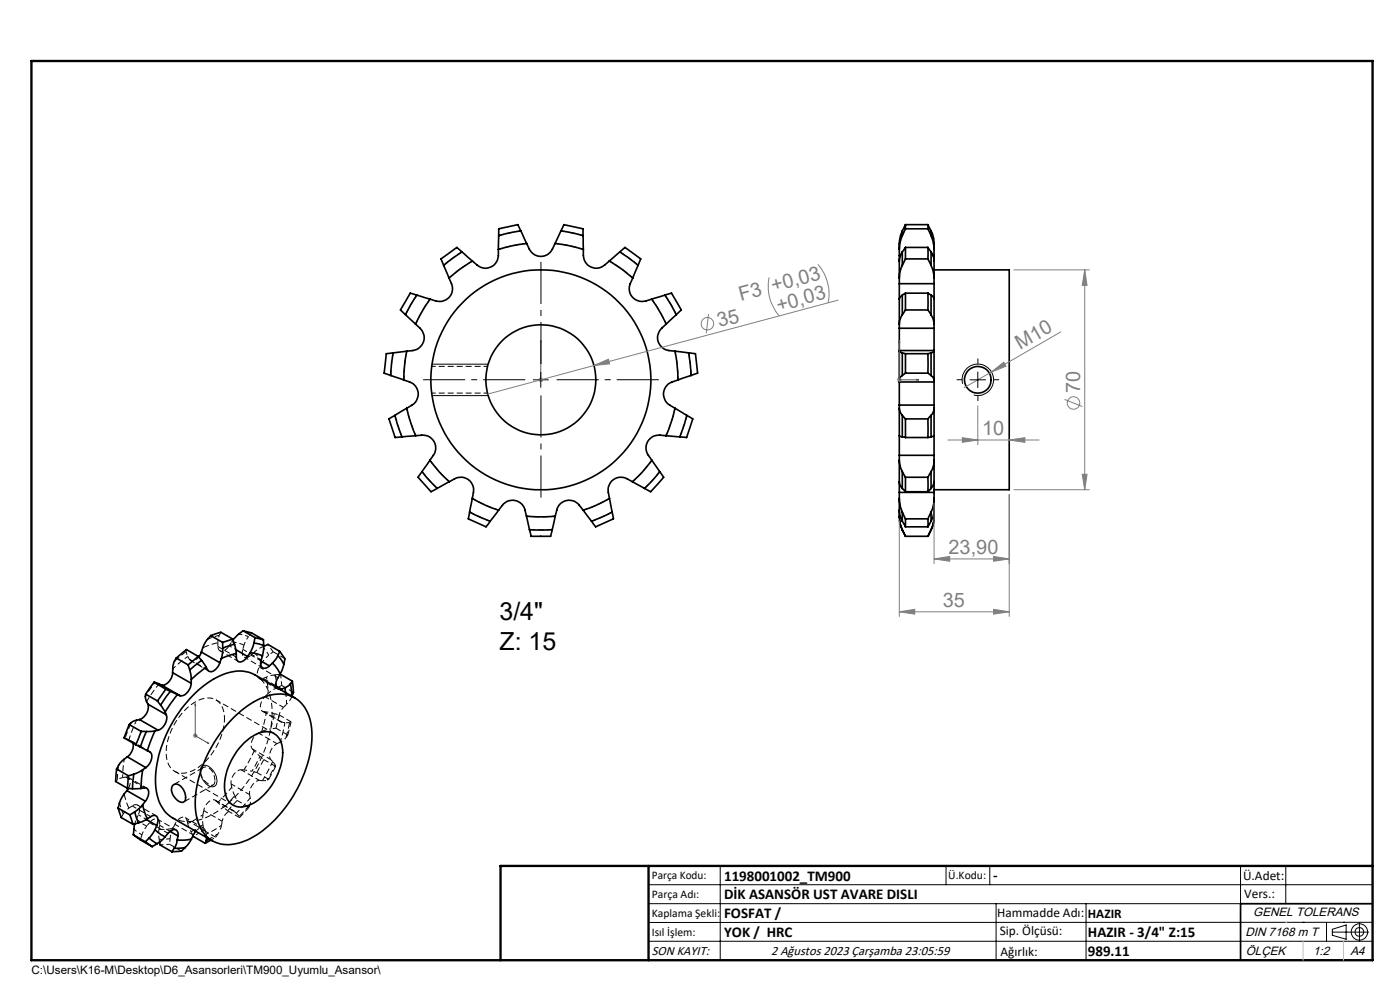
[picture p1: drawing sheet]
<svg xmlns="http://www.w3.org/2000/svg" width="297mm" height="210mm" viewBox="0 0 297 210" stroke-linecap="round" stroke-linejoin="round" font-family="sans-serif">
<g fill="none" stroke="#000" stroke-width=".21" stroke-dasharray="1.3 .6" stroke-dashoffset=".1" stroke-linecap="butt">
<path d="M94.1 56.3l3.9-2.9M105.8 50l4.7-1M119 49l4.7 1M131.5 53.4l3.9 2.9M82.9 79.6l.5-4.8M86 66.7l2.4-4.1M141.1 62.6l2.4 4.1M146.1 74.8l.5 4.8M85.3 92.7l-1.5-4.6M145.7 88.1l-1.5 4.6M92.8 103.6l-3.3-3.6M104 110.6l-4.4-2"/>
<path d="M117.2 112.3h-4.8M129.9 108.6l-4.4 2M140 100l-3.2 3.6M57.9 138.3l2.6 1.4M58.6 154.5l2.5 1.4M59.2 151.7l2.5 1.4M59.2 151.7l-.6 2.8M59.8 145.4l2.5 1.5M61.1 155.9l.6-2.8M36 179.1l2.5 1.4M36.7 175.7l-1.5 .2h-1.5M42.8 163.2a1.24 1.24 0 0 1 2.1 .3l.5 .9 .2 1.2"/>
<path d="M43.1 175l-2.6 1.4M43.2 176.1l2.6 1.5M48.3 172l2.5 1.4M50.3 169.8l2.5 1.4M50.3 169.8l-2 2.2M50.8 173.4l2-2.2M54.5 163.9l2.5 1.4M56 161.1l2.5 1.5"/>
</g>
<g fill="none" stroke="#000" stroke-width=".21" stroke-dasharray="1.3 .6" stroke-dashoffset=".4" stroke-linecap="butt">
<path d="M95.3 59a29.1 29.1 0 0 1 4.9-3.6M105.8 52.9a29.1 29.1 0 0 1 5.9-1.3M117.8 51.6a29.1 29.1 0 0 1 6 1.3M129.3 55.4a29.1 29.1 0 0 1 4.9 3.6M88.2 68.7a29.1 29.1 0 0 1 3-5.3M103.4 77.7h-11.8M138.3 63.4a29.1 29.1 0 0 1 3 5.3M143.2 74.5a29.1 29.1 0 0 1 .6 6.1M85.7 80.6a29.1 29.1 0 0 1 .6-6.1M88.2 92.4a29.1 29.1 0 0 1-1.9-5.8M91.6 83.4h11.8M138.3 97.6a29.1 29.1 0 0 1-4.1 4.6"/>
<path d="M143.2 86.6a29.1 29.1 0 0 1-1.9 5.8M95.3 102.2a29.1 29.1 0 0 1-4.1-4.6M105.8 108.2a29.1 29.1 0 0 1-5.6-2.5M117.8 109.5a29.1 29.1 0 0 1-6.1 0M129.3 105.7a29.1 29.1 0 0 1-5.6 2.5M46.2 136.3v.8M46.9 134.1l-.4 .7M53.2 139l.7-.6M27.3 156.9l-.7-.3M55.4 140.2l-2.2-1.2M55.5 155.2l-.7 .3M55.8 143.9l.7-.3"/>
<path d="M56.5 151l-1 4.2M58.8 157.8l.6-.4M59.5 143l.3 2.4M60.4 153.3l-1 4.1M60.7 156.5l.4-.6M26.1 172.7l-.4 .7M28 171l-.6 .4M33.7 175.9l.1-.8M36.1 177.9l-2.3 .1M43.2 171.9l-.1 .9M47 175.1l.1-.9M49 166.3l.2 .7"/>
<path d="M53.1 169.3l-.1-.7"/>
</g>
<g fill="none" stroke="#000" stroke-width=".35">
<path d="M94.1 56.3l1.2 2.7M95.3 59a3.4 3.4 0 0 1 .3 3.7 2.86 2.86 0 0 1-3.1 1.1l-1.3-.3M98 53.4l-3.9 2.9M98 53.4l2.2 2M98 53.4l-1.1-.9-3.3 2.4 .5 1.4M100.2 55.4a28.5 28.5 0 0 0-4.9 3.6M105.7 52.9a3.1 3.1 0 0 1-2 3.9 2.63 2.63 0 0 1-2.5-.6l-1-.8M105.8 50l-.1 2.9M110.5 49l-4.7 1M110.5 49l1.2 2.6M110.5 49l-.6-1.3-4.1 .8v1.5M111.7 51.6l-3 .5-3 .8"/>
<path d="M111.7 51.6a3.5 3.5 0 0 0 2.6 2.8 2.69 2.69 0 0 0 2.9-1.6l.6-1.2M117.8 51.6l3 .5 3 .8M119 49l4.7 1M119 49l-1.2 2.6M119 49l.6-1.3 4.1 .8v1.5M123.7 50l.1 2.9M123.8 52.9a3.1 3.1 0 0 0 2 3.9 2.63 2.63 0 0 0 2.5-.6l1-.8M129.3 55.4a28.5 28.5 0 0 1 4.9 3.6M131.5 53.4l3.9 2.9M131.5 53.4l-2.2 2M131.5 53.4l1.1-.9 3.3 2.4-.5 1.4M134.2 59a3.4 3.4 0 0 0-.3 3.7 2.86 2.86 0 0 0 3.1 1.1l1.3-.3"/>
<path d="M135.4 56.3l-1.2 2.7M190.8 55.4v3.6M190.8 54.2v1.2M190.8 52.9v1.3M190.8 59v1.2M190.8 54.2h.2M191.4 53.4v2.9M191.4 56.3l-.5 1.6-.1 1.1M191.4 53.4l-.4 .7-.2 1.3M191.4 49v1M191.4 50l-.5 1.8-.1 1.1M191.4 49a6.9 6.9 0 0 0-.6 3.1v.8"/>
<path d="M192.1 52.5v2.4M192.1 54.9l-.7 1.4M192.1 52.5l-.7 .9M192.1 48.5l-.7 1.5M192.1 47.7v.8M192.1 47.7l-.7 1.3M192.1 52.5h4.8M192.1 54.9h4.8M192.1 48.5h4.8M192.1 47.7h4.8M196.9 52.5v2.4M196.9 54.9l.6 1.4"/>
<path d="M196.9 52.5l.6 .9M196.9 48.5l.6 1.5M196.9 47.7v.8M196.9 47.7l.6 1.3M197.5 56.3l.4 1 .3 1.7M197.5 53.4v2.9M197.5 53.4l.6 1.2 .1 .8M197.5 50l.4 1.1 .3 1.8M197.5 49v1M197.5 49a6.9 6.9 0 0 1 .7 3.1v.8M197.9 54.2h.3M198.2 57.2h15.9v46.7h-15.9"/>
<path d="M198.2 55.4v3.6M198.2 54.2v1.2M198.2 52.9v1.3M198.2 59v1.2M82.9 79.6l2.8 1M83.4 74.9l-.5 4.7M83.4 74.9l-1.4 .1-.5 4.2 1.4 .4M86 66.8l2.2 1.9M86.3 74.5l-.4 2.3-.2 3.8M86.3 74.5l-2.9 .4M88.2 68.7a3.2 3.2 0 0 1 1.5 4.2l-.9 1a4.4 4.4 0 0 1-2.5 .6M88.4 62.6l-1.3 2-1.1 2.2"/>
<path d="M88.4 62.6l2.8 .9M88.4 62.6l-1.4-.4-2.1 3.5 1.1 1.1M91.2 63.5l-1.2 1.9-1.8 3.3M138.3 63.5l1.2 1.9 1.8 3.3M141 62.6l1.3 2 1.1 2.2M141 62.6l-2.7 .9M141 62.6l1.5-.4 2 3.5-1.1 1.1M141.3 68.7a3.2 3.2 0 0 0-1.5 4.2l.9 1a4.4 4.4 0 0 0 2.5 .6M143.2 74.5l.4 2.3 .2 3.8M143.2 74.5l2.9 .4M143.4 66.8l-2.1 1.9M146.1 74.9l.5 4.7"/>
<path d="M146.1 74.9l1.4 .1 .5 4.2-1.4 .4M146.6 79.6l-2.8 1M190.8 74.5l.6 .4M190.8 74.5v6.1M190.8 63.5v5.2M190.8 69.6v4.8M190.8 60.2v3.3M190.8 68.7v.9M190.8 74.4v.1M190.8 74.4h7.4M190.8 69.6h7.4M190.8 60.2h7.4"/>
<path d="M191.4 79.6a1.23 1.23 0 0 0-.6 1.4M191.4 74.9v4.7M191.4 74.9l.7 .1M191.4 66.8l-.5 1.2-.1 .7M191.4 62.6v4.2M191.4 62.6l-.4 .3-.2 .6M192.1 79.2l-.7 .4M192.1 75v4.2M192.1 62.2v3.5M192.1 65.7l-.7 1.1M192.1 62.2l-.7 .4M192.1 79.2h4.8"/>
<path d="M192.1 75h4.8M192.1 62.2h4.8M192.1 65.7h4.8M196.9 79.2l.6 .4M196.9 75v4.2M196.9 65.7l.6 1.1M196.9 62.2v3.5M196.9 62.2l.6 .4M197.5 79.6a1.07 1.07 0 0 1 .7 1M197.5 74.9v4.7M197.5 74.9l-.6 .1M197.5 62.6v4.2"/>
<path d="M197.5 66.8l.4 .7 .3 1.2M197.5 62.6l.6 .5 .1 .4M198.2 74.5l-.7 .4M198.2 74.5v6.1M198.2 63.5v5.2M198.2 69.6v4.8M198.2 60.2v3.3M198.2 68.7v.9M198.2 74.4v.1M83.8 88.1l1.5 4.6M83.8 88.1l-1.3 .8 1.3 3.9 1.5-.1M85.7 80.6a3.3 3.3 0 0 1 2.8 1.9 2.76 2.76 0 0 1-1.1 3.4l-1.1 .7"/>
<path d="M86.3 86.6l.6 2.2 1.3 3.6M86.3 86.6l-2.5 1.5M88.2 92.4a3.5 3.5 0 0 1 3.6 .9 2.74 2.74 0 0 1 .1 3.3l-.7 1M88.2 92.4l-2.9 .3M91.2 97.6a27.1 27.1 0 0 0 4.1 4.6M91.2 97.6l-1.7 2.4M138.3 97.6a27.1 27.1 0 0 1-4.1 4.6M138.3 97.6l1.6 2.4M141.3 92.4a3.5 3.5 0 0 0-3.6 .9 2.74 2.74 0 0 0-.2 3.3l.8 1M141.3 92.4l2.9 .3M143.2 86.6l-.6 2.2-1.3 3.6M143.2 86.6l2.5 1.5"/>
<path d="M143.8 80.6a3.3 3.3 0 0 0-2.8 1.9 2.76 2.76 0 0 0 1.1 3.4l1.1 .7M145.7 88.1l-1.5 4.6M145.7 88.1l1.3 .8-1.3 3.9-1.5-.1M190.8 86.6l.2 1 .4 .5M190.8 86.6v5.8M190.8 92.4l.6 .3M190.8 81v4.9M190.8 97.6l.2 1.6 .4 .8M190.8 97.6v4.6M190.8 92.4v4.2M190.8 85.9v.7M190.8 96.6v1"/>
<path d="M190.8 81h7.4M190.8 85.9h7.4M190.8 96.6h7.4M191.4 88.1l.7 .8M191.4 88.1v4.6M191.4 92.7l.7 .1M192.1 88.9v3.9M192.1 88.9h4.8M192.1 92.8h4.8M196.9 88.9v3.9M197.5 88.1l-.6 .8M197.5 88.1v4.6"/>
<path d="M197.5 92.7l-.6 .1M198.2 86.6l-.1 .6-.6 .9M198.2 86.6v5.8M198.2 92.4l-.7 .3M198.2 81v4.9M198.2 97.6l-.1 1-.6 1.4M198.2 97.6v4.1a2.3 2.3 0 0 1-.7 1.9M198.2 92.4v4.2M198.2 80.6v.4M198.2 85.9v.7M198.2 96.6v1M89.5 100l3.2 3.6"/>
<path d="M89.5 100l-.8 1.2 2.7 3.1 1.3-.7M95.3 102.2a3.2 3.2 0 0 1 4.4-.2l.7 1.1a4.6 4.6 0 0 1-.2 2.6M95.3 102.2l-2.6 1.4M99.6 108.6l4.4 2M99.6 108.6l-.3 1.5 3.8 1.7 .9-1.2M100.2 105.7a27 27 0 0 0 5.6 2.5M100.2 105.7l-.6 2.9M105.8 108.2a3.6 3.6 0 0 1 3.1-2.1 2.67 2.67 0 0 1 2.5 2.1l.3 1.3M105.8 108.2l-1.8 2.4M111.7 109.5l2.3 .1 3.8-.1M111.7 109.5l.6 2.9M112.3 112.4h4.9"/>
<path d="M112.3 112.4l.4 1.4h4.1l.4-1.4M117.8 109.5l-.6 2.9M123.7 108.2a3.6 3.6 0 0 0-3.1-2.1 2.67 2.67 0 0 0-2.5 2.1l-.3 1.3M123.7 108.2l1.8 2.4M129.3 105.7a27 27 0 0 1-5.6 2.5M129.3 105.7l.6 2.9M129.9 108.6l-4.4 2M129.9 108.6l.2 1.5-3.7 1.7-.9-1.2M134.2 102.2a3.2 3.2 0 0 0-4.4-.2l-.7 1.1a4.6 4.6 0 0 0 .2 2.6M134.2 102.2l2.5 1.4M139.9 100l-3.2 3.6M139.9 100l.9 1.2-1.2 1.4-1.6 1.7-1.3-.7"/>
<path d="M190.8 102.2l.1 .6 .5 .8M190.8 102.2v2.2M190.8 105.7l.2 1.9 .4 1M190.8 108.2l.1 .9 .5 1.5M190.8 105.7v2.5M190.8 109.5l.2 1.8 .4 1.1M190.8 109.5v.3M190.8 104.4v1.3M190.8 108.2v1.3M190.8 104.4h7.4M190.8 110.4l.6 2M191.4 100v3.6"/>
<path d="M191.4 100l.7 1.2M191.4 103.6l.7 .7M191.4 108.6v2M191.4 108.6l.7 1.5M191.4 110.6l.7 1.2M191.4 112.4l.7 1.4M191.4 112.4h.1M192.1 101.2v3.1M192.1 110.1v1.7M192.1 101.2h4.8M192.1 104.3h4.8M192.1 110.1h4.8"/>
<path d="M192.1 111.8h4.8M192.1 113.8h4.8M196.9 101.2v3.1M196.9 110.1v1.7M197.5 100l-.6 1.2M197.5 100v3.6M197.5 103.6l-.6 .7M197.5 108.6v2M197.5 108.6l-.6 1.5M197.5 110.6l-.6 1.2M197.5 112.4l-.6 1.4M197.5 112.4h.1"/>
<path d="M198.2 109.5v.1a5.6 5.6 0 0 1-.7 2.8M198.2 102.2v2.2M198.2 105.7l-.1 1.1-.6 1.8M198.2 108.2l-.3 1.5-.4 .9M198.2 105.7v2.5M198.2 109.5l-.1 1.1-.6 1.8M198.2 104.4v1.3M198.2 108.2v1.3M37.4 139.6l-.2 .3a4.2 4.2 0 0 0-.6 2.8M37.4 139.6l2.5 1.4M42.1 139.2l-2.2 1.8M42.1 139.2l.7 .9"/>
<path d="M42.1 139.2l-2.6-1.4-2.1 1.8M42.7 138.3l-.5 1.1M42.7 138.3l3.9 2.3M44.7 134.8l-.3 .4a6 6 0 0 0-1.7 3.1M44.7 134.8l2.1-.7 2.6 1.5M44.7 134.8l2.5 1.5M47 139.7l-.4 .9M47.2 136.3l.1 1.2M47.3 137.5l-.3 2.2M49.4 135.6l-2.2 .7M49.4 135.6l.3 1.1M49.7 136.7l-2.4 .8"/>
<path d="M49.7 136.7l.4 1.9M50.1 137.8l2.4 1.5M50.1 138.6l-1.2 .3-1.9 .8M50.1 138.6v.8a.89 .89 0 0 0 .5 1 .89 .89 0 0 0 1.1-.2l.8-.9M51.6 133.8l-1 .7-1.2 1.2M51.6 133.8l1.8 .5 2.5 1.4M51.6 133.8l2.5 1.4M53.1 138.5l1.3 .2 1.3 .4M53.1 138.5l-.6 .8M53.9 136.4l-.8 2.1M53.9 136.4l2.1 .5M54.1 135.2l-.2 1.2"/>
<path d="M54.1 135.2l1.8 .5M55.7 139.1l-.3 .9a1.06 1.06 0 0 0-.1 1.2 1.06 1.06 0 0 0 1.1 .5l.7-.5M55.9 135.7l.1 1.2M56 136.9l-.3 2.2M56 137.1l.8-.4 2.5 1.5M58.9 139.1l-.3 .6-.8 .9M58.9 139.1l1.3 1.8M59.3 138.2l-.4 .9M59.3 138.2l1.1 1.5-.2 1.2M27.4 153.7l-1.1 2.8 2.5 1.5M27.4 153.7l2.6 1.4M28.2 157.6a2.92 2.92 0 0 1-1.2 2.9"/>
<path d="M28.8 158l1 .5M29.6 152.6l-1.4 .5-.8 .6M29.6 152.6l3.9 2.3M29.8 158.5l1.5 .7M30 155.1l-1.2 2.9M30 155.1l1 .1M30.9 147.2v1.1l.5 1.1M30.9 147.2l2.5 1.5M31 155.2l-1.2 3.3M31.3 159.2a1.46 1.46 0 0 1 .6 2.4l-1 1.2M31.4 149.4a2.82 2.82 0 0 1-1.8 3.2M31.4 149.4l3.9 2.2"/>
<path d="M32.7 144.7l-1.8 2.5M32.7 144.7l1.6 .6M32.7 144.7l2.5 1.5M32.9 155l-1.6 4.2M32.9 155l-1.9 .2M33.4 148.7l.7 .9M33.5 154.9l-.6 .1M34.1 149.6l.9 1.5M34.3 145.3l3.9 2.3M35 151.1l.3 .5M35.2 146.2l-1.8 2.5M35.2 146.2l.9 .4"/>
<path d="M35.3 151.6a2.85 2.85 0 0 1-1.8 3.3M36.1 146.6l-2 3M36.1 146.6l1.5 .7M36.6 142.7a2.71 2.71 0 0 1-2.2 2.6h-.1M36.6 142.7l4 2.2M37.6 147.3l-2.6 3.8M37.6 147.3l.6 .3M39.9 141l.4 1.1M40.3 142.1l.3 2M40.6 144.9a2.79 2.79 0 0 1-2.3 2.7h-.1M40.6 144.1v.8M42.8 140.1l-2.5 2"/>
<path d="M42.8 140.1l.9 1.4M43.7 141.5l-3.1 2.6M46.6 140.6a2.33 2.33 0 0 1-2.1 1.8 1.14 1.14 0 0 1-.8-.9M49.3 152.5a15.1 15.1 0 0 1 10.2-5.3 6.6 6.6 0 0 1 6.3 5.7 21.7 21.7 0 0 1-2.7 14.3 23.9 23.9 0 0 1-11.3 11.2 7.1 7.1 0 0 1-8.1-1.1 11.1 11.1 0 0 1-2.2-8.9 28.5 28.5 0 0 1 7.8-15.9zM51.8 157.5a6.4 6.4 0 0 1 5.8-2.1 4.1 4.1 0 0 1 2.4 4.2 13.2 13.2 0 0 1-7.3 11.2 3.4 3.4 0 0 1-5-2.7 12.9 12.9 0 0 1 4.1-10.6zM55.4 140.2l1.7 1M57.8 140.6l1.1 1.4 .5 .9M57.8 140.6l-.7 .6M58.5 145.5l1.3 .7M59.4 143l2.6 1.5M59.4 142.9l-.8 1.8-.1 1M59.8 146.2l-.3 .1"/>
<path d="M60.2 140.9l-.8 2M60.4 145.9l.2 1M60.4 145.9l-.6 .3M61.6 145l-1.2 .9M61.6 145l.3 2.7M62 144.5l-.4 .5M62 144.5l.3 2.4-.4 .8M62.5 148.1l-8.4-5a8.3 8.3 0 0 0-8.1 .6 26.9 26.9 0 0 0-12.5 17.3 14.4 14.4 0 0 0 .7 10l1 1.4 1.3 1 8.5 5M24.7 163.1l-.2 2.7 2.5 1.4M24.7 163.1l2.5 1.5M25 171.4l.7 2 2.5 1.5M25 171.4l2.6 1.5"/>
<path d="M26.9 167.7l-1.3 1.9-.6 1.8M26.9 167.7l3.9 2.3M27 160.5l-1.5 1.3-.8 1.3M27 167.2l1.1 .1M27 160.5l3.9 2.3M27.2 164.6l-.2 2.6M27.2 167.2l-.3 .5M27.6 172.9l.6 2M28.3 177.1l1.5 1 2.5 1.5M28.3 177.1l2.5 1.5M28.4 164.2l-1.2 .4M28.4 164.2l-.3 3.1"/>
<path d="M28.6 172.2l-1 .7M28.6 172.2l.8 2.3M28.6 174.8l-.3 2.3M29.4 174.5l-1.2 .4M29.9 167.2l.7-.1a.97 .97 0 0 1 .9 1.4l-.7 1.5M29.9 167.2l-1.8 .1M30.3 170.7l.3 1.2 .7 1.8M30.3 163.3l-.4 3.9M30.3 163.3l-1.9 .9M30.3 170.7l-1.7 1.5M30.8 178.6l1.5 1M30.8 170l-.5 .7"/>
<path d="M30.9 162.8l-.6 .5M31 173.8l2.3 1.3M31.3 173.7l.7-.5a.93 .93 0 0 1 1.1-.1 .93 .93 0 0 1 .4 1.1l-.2 .9M31.3 173.7l-1.9 .8M31.6 177.8l-.8 .8M31.6 177.8l1.7 1.2M32.9 176l1.2 1.1 .9 .4M32.9 176l-1.3 1.8M33.3 175.1l-.4 .9M33.3 179l-1 .6M33.8 178.6l.2 .6 2.5 1.5M35 177.5l-1 1-.7 .5"/>
<path d="M36.1 176.3l1.6 1M36.7 166.6a1.33 1.33 0 0 1 2 .6 2.4 2.4 0 0 1 .4 2.9 1.93 1.93 0 0 1-2.3-1.3 1.85 1.85 0 0 1-.1-2.2zM37 179.9l-.5 .8M37.6 178.2l-.1 .7-.5 1M37.7 177.3a.97 .97 0 0 0-.3-1.2 .97 .97 0 0 0-1.3 .2l-1.1 1.2M37.7 177.3l-.1 .9M39.3 179.8l-2.3 .1M39.3 179.8l-.8 .7-2 .2M40.6 178l-1.5 .2h-1.5M40.6 178l-1.3 1.8M40.9 177.3l2.6 1.6M41.5 176.3l-.9 1.7"/>
<path d="M43.7 178.3l-.2 .6M43.8 177.7l-.1 .6M44.4 178l-.7 .3M44.8 178.2l-1.3 .7M291.2 191.7h-28v12"/>
<circle cx="114.7" cy="80.6" r="11.7"/>
<circle cx="114.7" cy="80.6" r="23.3"/>
<circle cx="207.4" cy="80.6" r="2.83"/>
</g>
<g fill="none" stroke="#000" stroke-width=".21" stroke-dasharray="1.3 .6" stroke-dashoffset=".5" stroke-linecap="butt">
<path d="M48.6 137l.5-.8M50.7 134.5l2 .5M51.8 136.9l-.3 .8M53.4 134.3l-.7 .7M53.9 138.4l1.8-1.2M55.7 137.2l1.3 1.8M57 139l-1.5 1.7M36.7 141.9l3.1-2.7M47.6 152.5a4 4 0 0 0-2.7-4.4 7.3 7.3 0 0 0-6.3 3.2 12.3 12.3 0 0 0-3.1 10.1 3.5 3.5 0 0 0 5.4 2.1 13.5 13.5 0 0 0 6.7-11M54.1 143.1a8.1 8.1 0 0 1 3.6 6.9 26.6 26.6 0 0 1-7.2 18.4 16.1 16.1 0 0 1-10.3 5.9l-1.7-.1-1.9-.7M54.8 155.5a2.68 2.68 0 0 0-1.3 3.4M55.5 140.7l-.5 .8"/>
<path d="M56.9 147.1l-.7 .7M58.2 151.4l1 .3M58.4 143.1l1-.1M58.7 145.9l-1.8 1.2M60.1 150l.7-.6M61.4 153.2l-1 .1M29 173.7l.3-.9M30.1 177.1l-1.7-1.2M30.1 177.1l-.3 1M31.1 175.2l-1 1.9M31.7 174.5l-.6 .7M33.8 178l-.1-2.1"/>
<path d="M36.7 175.7l-.6 2.2M37.1 174.8l-.4 .9M41 177.3l-.5-.9M43.1 172.8v2.2M45.8 177.6l.5-.8M46.3 176.8l-1.9 1.2M48.3 172l-.8-.7M50.1 172.5l.6 .7M51.1 163.3a2.79 2.79 0 0 0-2.1 3M53 168.6a2.79 2.79 0 0 1 2.1-3M54.5 163.9l-1.1-.3M55.2 160.4l.8 .7"/>
<path d="M55.7 165.6l1-.1M57.5 161.1a2.68 2.68 0 0 1 1.3-3.3M58.4 162.3l-.6-.8"/>
</g>
<path d="M56.2 147.8a2.34 2.34 0 0 0-.6 3l.3 .1M59.9 153.2a1.35 1.35 0 0 1-.5-2.1l.7-1.1M43.1 172.8l-3.3 1.9M47 175.1l-3.3 1.8M53 170.6l.1-1.3M55.2 160.4l-1.8 3.2M58.4 162.3l-1.7 3.2" fill="none" stroke="#000" stroke-width=".21" stroke-dasharray="1.3 .6" stroke-dashoffset=".7" stroke-linecap="butt"/>
<g fill="none" stroke="#000" stroke-width=".21" stroke-dasharray="1.3 .6" stroke-linecap="butt">
<path d="M39.6 137.8l-.1 .4M39.8 139.2l.3 .6M49.1 136.2l.4-.5M55.7 137.2l.3-.1M26.6 156.6l-.3-.1M27.8 157.2l-.5-.3M28.2 157.6l-.4-.4M37 140.2l2.5-2M53.5 158.9l.4 .4M55.9 150.9l.6 .1M58.5 145.4l-2.7-1.5M60.4 153.3l-.5-.1"/>
<path d="M61.7 153.1l-.3 .1M61.9 147.6v.2M61.9 147.8l.1-.1M24.9 165.4l-.4 .4M24.9 165.4l.3-3.1M27.2 167.2a1.7 1.7 0 0 0-.1-2.3l-.4-.1M27.4 171.4l-1-3M33.9 178.6l-.1-.6M46.2 170.2l-.4-.4M49.7 172.1l.4 .4M50.7 173.2l.1 .2M51.7 163.3h-.6"/>
<path d="M52.8 171.2l.2-.6M55.1 165.6h.6M56 161.1l-1.5 2.8M56.7 165.5l.3-.2M57 165.3l1.5-2.7M57.8 161.5l-.3-.4M58.5 162.6l-.1-.3"/>
</g>
<path d="M49.1 136.2l1.4 .2 1.3 .5M53.9 138.4l.9 1 .7 1.3M53.9 159.3l-2.2 4M58.2 155.6l-12.4-7.1M58.4 143.1l.3 2.8M37.1 163.6l12.3 7.2M57.8 161.5l-2.1 4.1" fill="none" stroke="#000" stroke-width=".21" stroke-dasharray="1.3 .6" stroke-dashoffset=".2" stroke-linecap="butt"/>
<g fill="none" stroke="#000" stroke-width=".21" stroke-dasharray="1.3 .6" stroke-dashoffset=".3" stroke-linecap="butt">
<path d="M40.1 139.8a1.19 1.19 0 0 0 2-.4h.1M44 135.6l2.5-.8M46.6 138l4 2.3M50.2 139.4l-4-2.3M51.8 139.4l3.9 2.3M27.3 156.9l1.7-4.1M31.1 148.8l2.6-3.7M31.8 159.5l-4-2.3M31.8 159.5l-3.9-2.3M40.4 140.1l3.9 2.3M44.1 142.1l-4-2.3M55 143.9l3.9 2.3"/>
<path d="M55.4 140l-3.9-2.3M55.7 150.9l3.9 2.2M58.8 157.8l-4-2.3M59 143.8l-4-2.3M59.9 153.2l-4-2.3M60.1 150l-3.9-2.2M60.6 146.9l.2 2.5M26.1 172.7l-.7-2.4M26.7 164.8l-.7 .2M30.6 167.1l-3.9-2.3M31.1 175.2l-1.1-.6-1-.9M31.1 167.2l-3.9-2.3"/>
<path d="M32 173.2l-4-2.2M33.1 173l-3.9-2.2M35.7 176.8l-4-2.3M36.1 176.3l-2.3-1.2M37.4 176l-3.9-2.2M39.8 174.7l-.1-.7M41 177.1l-3.9-2.3M41.6 176.3a1.18 1.18 0 0 1 1.9-.3l.1 .3M43.2 175.7l-3.9-2.3M43.6 176.3l.1 .6M43.6 176.3l-3.9-2.3M43.7 176.9l.1 .7"/>
<path d="M47.1 174.2l-3.9-2.3M49.2 167l-3 3.2M49.6 172l-4-2.3M49.7 172.1l-3.9-2.3M53 168.6l-4-2.3M53.1 169.3l-3 3.2M55.1 165.6l-4-2.3M57.5 161.1l-4-2.2"/>
</g>
<g fill="none" stroke="#000" stroke-width=".21" stroke-dasharray="1.3 .6" stroke-dashoffset=".6" stroke-linecap="butt">
<path d="M39.5 138.2l.3 1M52.7 135l-.9 1.9M57.9 138.3l-.9 .7M58.6 154.5l-1.2 .1M59.5 146.3l-.6-.1-.3-.5M59.8 145.4l-1.1 .5M26 165l-1.1 .4M26 165l.4-4M28.6 174.8l.4-1.1M31.1 173.8l-1.8-1M36 179.1l-2 .1M36.1 177.9l-.1 1.2"/>
<path d="M42.1 176.8l-1.1 .6M43.1 175l.1 1.1M43.2 176.1l-1.1 .7M44.8 178.2l1-.6M45.8 169.8a1.54 1.54 0 0 0-2.1 1l-.5 1.1M47.1 174.2a2.56 2.56 0 0 1 2.3-2.3l.3 .2M49.8 168.8l.5 1"/>
</g>
<path d="M46.5 134.8l-.3 1.5M50.1 137.8l-1.5-.8M30.8 147.7l2.1-3M53.9 159.3l1.3 1.1M56.5 143.6l.4 3.5M59.4 157.4l1.3-.9M39.7 174a.98 .98 0 0 0-.9-.7 .98 .98 0 0 0-.9 .5l-.8 1M47.5 171.3l-1.3-1.1" fill="none" stroke="#000" stroke-width=".21" stroke-dasharray="1.3 .6" stroke-dashoffset=".8" stroke-linecap="butt"/>
<path d="M26.6 156.6l1.2-3.3M55 141.5a1.82 1.82 0 0 0 0 2.4h.8M45.6 165.6a.82 .82 0 0 1-.5 .9 .82 .82 0 0 1-1-.3 3 3 0 0 1-1.5-2.6" fill="none" stroke="#000" stroke-width=".21" stroke-dasharray="1.3 .6" stroke-dashoffset="-.2" stroke-linecap="butt"/>
<path d="M43 137.4l3.2-1.1M46.2 137.1a.95 .95 0 0 0 .7 1 .95 .95 0 0 0 1.1-.4l.6-.7M51.5 137.7a1.2 1.2 0 0 0 .6 1.8l.5-.1 .6-.4M58.2 151.4l-.8 3.2M61.4 153.2l-.7 3.3M29.3 172.8a1.38 1.38 0 0 0-.4-2.1l-.9 .3M33.8 175.1a.98 .98 0 0 0-.3-1.3 .98 .98 0 0 0-1.3 .3l-.5 .4M39 170.1l6.2-3.6M43.1 162.8l-6.2 3.6M49.8 168.8l-2.3 2.5M53 170.6l-2.3 2.6" fill="none" stroke="#000" stroke-width=".21" stroke-dasharray="1.3 .6" stroke-dashoffset="-.1" stroke-linecap="butt"/>
<path d="M56.5 151l1.7 .4M27.4 171.4l-1.3 1.3M40.5 176.4l-.7-1.7M46.3 176.8l.7-1.7M53.4 163.6l-1.7-.3" fill="none" stroke="#000" stroke-width=".21" stroke-dasharray="1.3 .6" stroke-dashoffset=".9" stroke-linecap="butt"/>
<path d="M56.8 136.7l1.1 1.6M56.5 143.6l1.9-.5M57.4 154.6l-1.9 .6M60.8 149.4l1.1-1.6M49.2 167l.6 1.8" fill="none" stroke="#000" stroke-width=".21" stroke-dasharray="1.3 .6" stroke-dashoffset="1" stroke-linecap="butt"/>
<g fill="none" stroke="#808080" stroke-width=".21">
<path d="M163.2 58.8a9.5 9.5 0 0 0 2.1 8.2M173.5 56.1a9.5 9.5 0 0 1 2.2 8.2M215.1 57.2h16M230.1 57.2l.5 3.3h-1zM230.1 57.2v46.7M126 77.5l3.1-1.3 .2 1zM150.3 66.6l-.5 4.1M177.8 63.7l-74.3 19.9M210.3 78.9l2.6-2.1 .5 .9zM210.3 78.9l-5.8 3.3M225 70.4l-14.7 8.5M114.2 80.6h1.1"/>
<path d="M114.4 80.2l.7 .7M114.7 80.1v1M115.1 80.2l-.7 .7M190.3 80.6h1M190.4 80.2l.7 .7M190.8 80.1v1M191.1 80.2l-.7 .7M201.1 93.3h19.4M204.2 92.8l3.2 .5-3.2 .5zM207.4 86.1v8.2M214.1 93.3l3.3-.5v1zM225.8 84.7l3.8 1.5"/>
<path d="M190.8 110.5v20.3M198.2 118.6l3.3-.6v1.1zM198.2 106.7v12.8M198.2 118.6h15.9M210.8 118l3.3 .6-3.3 .5zM214.1 104.9v25.9M215.1 103.9h16M229.6 100.6h1l-.5 3.3zM190.8 129.8l3.3-.6v1.1zM190.8 129.8h23.3M210.8 129.2l3.3 .6-3.3 .5zM40.9 156.1h1"/>
<path d="M41.1 155.7l.7 .7M41.4 155.6v1M41.8 155.7l-.7 .7"/>
<circle cx="150.1" cy="68.7" r="1.32"/>
<circle cx="227.7" cy="85.5" r="1.32"/>
</g>
<g fill="none" stroke="#000" stroke-width=".21">
<path d="M91.7 77.2h11.9M114.7 78.9v3.3M207.4 78.9v3.3M91.7 83.9h11.9M113.1 80.6h3.3M204.2 81.4a3.3 3.3 0 0 1 2.9-4.1 3.3 3.3 0 0 1 3.6 3.6 3.3 3.3 0 0 1-4.1 2.9M205.8 80.6h3.3M42.9 162.6a1.85 1.85 0 0 1 2.4 1 2.54 2.54 0 0 1 .2 3.2 2.4 2.4 0 0 1-2.6-1.7l-.4-1.4 .1-.8zM137.6 187.7h153.6M137.6 191.7h153.6M137.6 199.7h153.6M152.8 183.7v20"/>
<path d="M200.7 183.7v4M210 183.7v4M211.3 191.7v12M230.4 191.7v12M263.2 183.7v20M272.8 183.7v8M276.4 195.6h.1M281.4 195.6v4.1M282.6 197.7h7.8M282.6 197.1l3-.9v3l-3-.8zM285 195.6h.1M288.4 195.8v3.8"/>
<path d="M291.2 195.6l-153.6 .1"/>
<circle cx="288.4" cy="197.7" r="1.74"/>
<circle cx="288.4" cy="197.7" r=".93"/>
</g>
<path d="M114.7 72.2v.5v-.5M114.7 72.2v8.4M190.8 72.2l.1 .5h-.2zM190.8 72.2v8.4h4.1M114.7 80.5v.2zM114.7 80.6h.1M194.5 80.5l.4 .1-.4 .1zM41.4 149.3l.1 .3h-.2zM41.4 149.3v6.8l2.9 1.7M44.1 157.5l.2 .3-.2-.2z" fill="none" stroke="#00f" stroke-width=".21"/>
<path d="M207.5 77.2v-1.2M204.1 80.5h-1.1M207.5 83.9v1.1M210.8 80.5h1.2" fill="none" stroke="#000" stroke-width=".21" stroke-dasharray="15.2 1.3 1.3 1.3" stroke-linecap="butt"/>
<path d="M114.8 77.2v-21.7M111.4 80.5h-21.6M114.8 83.9v21.6M118.1 80.5h21.7" fill="none" stroke="#000" stroke-width=".21" stroke-dasharray="15.2 1.3 1.3 1.3" stroke-dashoffset="6.3" stroke-linecap="butt"/>
<path d="M106.2 203.7h185" fill="none" stroke="#000" stroke-width=".25"/>
<path d="M6.7 12.9h284.5v190.8h-284.5zM137.6 183.7v20M291.2 183.7h-185v20" fill="none" stroke="#000" stroke-width=".5"/>
<path d="M272.8 195.6h.1M276.4 199.7v4M285 199.7v4" fill="none" stroke="#c0c0c0" stroke-width=".21"/>
<g fill="#00f">
<path d="M114.7 80.5v.2zM114.7 72.2v.5z"/>
<path d="M44.1 157.5l.2 .3-.2-.2zM41.4 149.3l.1 .3h-.2z"/>
<path d="M194.5 80.5l.4 .1-.4 .1zM190.8 72.2l.1 .5h-.2z"/>
</g>
<g fill="#808080">
<path d="M126 77.5l3.1-1.3 .2 1z"/>
<path d="M210.3 78.9l2.6-2.1 .5 .9z"/>
<path d="M210.8 118l3.3 .6-3.3 .5zM198.2 118.6l3.3-.6v1.1zM210.8 129.2l3.3 .6-3.3 .5zM190.8 129.8l3.3-.6v1.1z"/>
<path d="M204.2 92.8l3.2 .5-3.2 .5zM214.1 93.3l3.3-.5v1z"/>
<path d="M230.1 57.2l.5 3.3h-1zM229.6 100.6h1l-.5 3.3z"/>
</g>
<g font-size="5.3">
<text x="106" y="131.6">3/4&quot;</text>
<text x="106" y="137.9">Z: 15</text>
</g>
<g font-size="4.2" fill="#808080">
<text x="157.2" y="63.8" transform="rotate(-15 157.2 63.8)">F3 +0,03</text>
<text x="152.6" y="69.5" transform="rotate(-15 152.6 69.5)">35</text>
<text x="165.1" y="66.1" transform="rotate(-15 165.1 66.1)">+0,03</text>
<text x="216.4" y="74.3" transform="rotate(-30 216.4 74.3)">M10</text>
<text x="229.2" y="83.3" transform="rotate(-90 229.2 83.3)">70</text>
<text x="208.3" y="92.4">10</text>
<text x="201.2" y="117.6">23,90</text>
<text x="200" y="128.8">35</text>
</g>
<g font-size="3.2">
<text x="153.6" y="186.8">1198001002_TM900</text>
<text x="153.6" y="190.8">DİK ASANSÖR UST AVARE DISLI</text>
<text x="210.7" y="186.6">-</text>
<text x="153.6" y="194.8">FOSFAT /</text>
<text x="153.6" y="198.8">YOK / HRC</text>
<text x="230.8" y="198.7">HAZIR - 3/4&quot; Z:15</text>
<text x="230.8" y="202.8">989.11</text>
</g>
<g font-size="2.8">
<text x="263.7" y="186.7">Ü.Adet:</text>
<text x="263.9" y="190.5">Vers.:</text>
<text x="211.5" y="194.5">Hammadde Adı:</text>
<text x="230.8" y="194.7">HAZIR</text>
<text x="138.3" y="202.6">SON KAYIT:</text>
<text x="163.6" y="202.6">2 Ağustos 2023 Çarşamba 23:05:59</text>
<text x="212.1" y="198.4">Sip. Ölçüsü:</text>
<text x="212.2" y="202.7">Ağırlık:</text>
</g>
<g font-size="2.6">
<text x="265.9" y="194.4">GENEL TOLERANS</text>
<text x="264.2" y="198.5">DIN 7168 m T</text>
<text x="264.3" y="202.6">ÖLÇEK</text>
<text x="278.5" y="202.6">1:2</text>
<text x="286.5" y="202.6">A4</text>
</g>
<g font-size="2.5">
<text x="138.3" y="186.4">Parça Kodu:</text>
<text x="138.3" y="190.5">Parça Adı:</text>
<text x="201.2" y="186.5">Ü.Kodu:</text>
<text x="138.3" y="194.5">Kaplama Şekli:</text>
<text x="138.3" y="198.6">Isıl İşlem:</text>
<text x="6.7" y="206.7">C:\Users\K16-M\Desktop\D6_Asansorleri\TM900_Uyumlu_Asansor\</text>
</g>
</svg>
